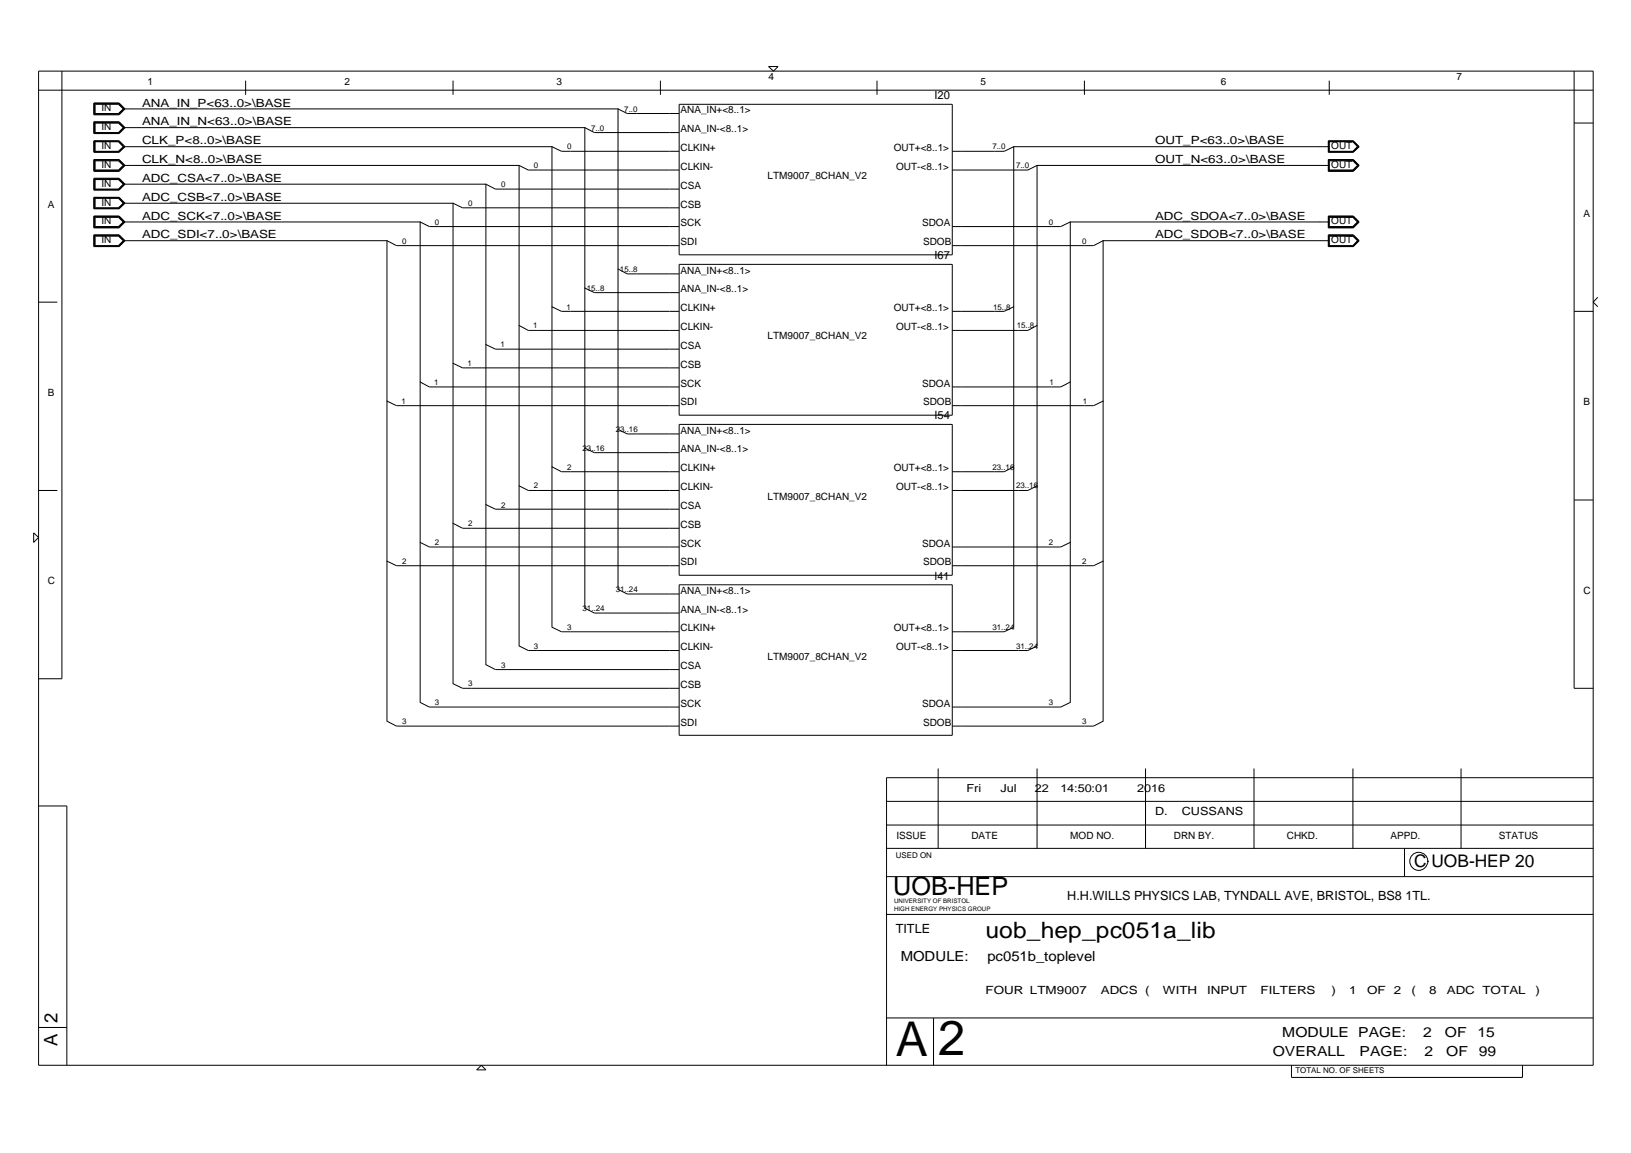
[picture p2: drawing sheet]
<svg xmlns="http://www.w3.org/2000/svg" width="420mm" height="297mm" viewBox="0 0 420 297" stroke-linecap="round" stroke-linejoin="round" font-family="sans-serif">
<g fill="none" stroke="#000" stroke-width=".26">
<path d="M9.9 18.3h400.5v256.1h-400.5zM16 18.3v156.6h-6.1M198 17.1h2.4l-1.1 1.2zM405.5 18.3v159h4.9M9.9 23.2h400.5M24.2 26.5h6.5l1.5 1.6-1.5 1.5h-6.5zM24.2 31.4h6.5l1.5 1.5-1.5 1.5h-6.5zM24.2 36.3h6.5l1.5 1.5-1.5 1.4h-6.5zM24.2 26.6h6.4l1.4 1.5-1.4 1.3h-6.4zM24.2 31.5h6.4l1.4 1.4-1.4 1.4h-6.4zM24.2 36.4h6.4l1.4 1.4-1.4 1.3h-6.4zM24.3 26.7h6.3l1.3 1.4-1.3 1.2h-6.3z"/>
<path d="M24.3 31.6h6.3l1.3 1.3-1.3 1.3h-6.3zM24.3 36.4h6.3l1.3 1.4-1.3 1.3h-6.3zM24.5 26.9h6l1.3 1.2-1.3 1.1h-6zM24.5 31.7h6l1.3 1.2-1.3 1.3h-6zM24.5 36.5h6l1.3 1.3-1.3 1.2h-6zM31.8 37.8h110.4M31.8 28.1h127.4M31.8 32.9h118.9M63.3 20.8v3.6M116.7 20.8v3.6M142.2 37.8l2.4 1.2h30.4M142.2 37.8v123.8l2.4 1.2h30.4"/>
<path d="M150.7 32.9l2.4 1.3h21.9M150.7 32.9v123.8l2.4 1.2h21.9M159.2 28.1l2.4 1.1h13.4M159.2 28.1v123.7l2.4 1.2h13.4M170.1 20.8v3.6M175 26.9h70.3v38.8h-70.3zM225.9 20.8v3.6M261.1 37.8l-2.4 1.2h-13.4M261.1 37.8h81.3M261.1 37.8v123.8l-2.4 1.2h-13.4M279.3 20.8v3.6M342.2 36.3h6.4l1.5 1.5-1.5 1.4h-6.4z"/>
<path d="M342.3 36.4h6.3l1.4 1.4-1.4 1.3h-6.3zM342.3 36.4h6.2l1.4 1.4-1.4 1.3h-6.2zM342.4 36.5h6.1l1.2 1.3-1.2 1.2h-6.1zM342.4 20.8v3.6M405.5 31.7h4.9M24.2 41.1h6.5l1.5 1.5-1.5 1.5h-6.5zM24.2 45.9h6.5l1.5 1.5-1.5 1.6h-6.5zM24.2 50.8h6.5l1.5 1.6-1.5 1.4h-6.5zM24.2 55.7h6.5l1.5 1.5-1.5 1.5h-6.5zM24.2 41.2h6.4l1.4 1.4-1.4 1.5h-6.4zM24.2 46.1h6.4l1.4 1.3-1.4 1.5h-6.4zM24.2 50.9h6.4l1.4 1.5-1.4 1.3h-6.4z"/>
<path d="M24.2 55.7h6.4l1.4 1.5-1.4 1.4h-6.4zM24.3 41.3h6.3l1.3 1.3-1.3 1.3h-6.3zM24.3 46.2h6.3l1.3 1.2-1.3 1.4h-6.3zM24.3 51h6.3l1.3 1.4-1.3 1.2h-6.3zM24.3 55.8h6.3l1.3 1.4-1.3 1.3h-6.3zM24.5 41.4h6l1.3 1.2-1.3 1.2h-6zM24.5 46.3h6l1.3 1.1-1.3 1.3h-6zM24.5 51.1h6l1.3 1.3-1.3 1.1h-6zM24.5 56h6l1.3 1.2-1.3 1.2h-6zM31.8 42.6h101.9M31.8 57.2h76.4M31.8 47.4h93.4"/>
<path d="M31.8 52.4h84.9M108.2 57.2l2.4 1.2h64.4M108.2 57.2v123.8l2.4 1.2h64.4M116.7 52.4l2.5 1.1h55.8M116.7 52.4v123.7l2.5 1.2h55.8M125.2 47.4l2.4 1.3h47.4M125.2 47.4v123.8l2.4 1.3h47.4M133.7 42.6l2.4 1.2h38.9M133.7 42.6v123.8l2.4 1.2h38.9M267.2 42.6l-2.4 1.2h-19.5M267.2 42.6h75.2M267.2 42.6v123.8l-2.4 1.2h-19.5"/>
<path d="M275.7 57.2l-2.4 1.2h-28M275.7 57.2h66.7M275.7 57.2v123.8l-2.4 1.2h-28M342.2 41.1h6.4l1.5 1.5-1.5 1.5h-6.4zM342.2 55.7h6.4l1.5 1.5-1.5 1.5h-6.4zM342.3 41.2h6.3l1.4 1.4-1.4 1.5h-6.3zM342.3 55.7h6.3l1.4 1.5-1.4 1.4h-6.3zM342.3 41.3h6.2l1.4 1.3-1.4 1.3h-6.2zM342.3 55.8h6.2l1.4 1.4-1.4 1.3h-6.2zM342.4 41.4h6.1l1.2 1.2-1.2 1.2h-6.1zM342.4 56h6.1l1.2 1.2-1.2 1.2h-6.1zM9.9 77.8h4.9"/>
<path d="M24.2 60.5h6.5l1.5 1.5-1.5 1.5h-6.5zM24.2 60.7h6.4l1.4 1.3-1.4 1.4h-6.4zM24.3 60.7h6.3l1.3 1.3-1.3 1.4h-6.3zM24.5 60.8h6l1.3 1.2-1.3 1.3h-6zM31.8 62h67.9M99.7 62l2.4 1.3h72.9M99.7 62v123.8l2.4 1.3h72.9M142.2 79l2.4 1.2h30.4M150.7 74.2l2.4 1.2h21.9M159.2 69.3l2.4 1.3h13.4M175 68.1h70.3v38.9h-70.3zM261.1 79l-2.4 1.2h-13.4"/>
<path d="M284.2 62l-2.5 1.3h-36.4M284.2 62h58.2M284.2 62v123.8l-2.5 1.3h-36.4M342.2 60.5h6.4l1.5 1.5-1.5 1.5h-6.4zM342.3 60.7h6.3l1.4 1.3-1.4 1.4h-6.3zM342.3 60.7h6.2l1.4 1.3-1.4 1.4h-6.2zM342.4 60.8h6.1l1.2 1.2-1.2 1.3h-6.1zM411.6 76.6l-1.2 1.2 1.2 1.2M108.2 98.4l2.4 1.3h64.4M116.7 93.6l2.5 1.2h55.8M125.2 88.8l2.4 1.1h47.4M133.7 83.9l2.4 1.2h38.9"/>
<path d="M267.2 83.9l-2.4 1.2h-19.5M275.7 98.4l-2.4 1.3h-28M405.5 80.2h4.9M99.7 103.3l2.4 1.2h72.9M150.7 115.4l2.4 1.2h21.9M159.2 110.6l2.4 1.2h13.4M175 109.3h70.3v38.9h-70.3zM284.2 103.3l-2.5 1.2h-36.4M8.7 137.3l1.2 1.2-1.2 1.2zM9.9 126.4h4.9M108.2 139.7l2.4 1.2h64.4M116.7 134.8l2.5 1.3h55.8"/>
<path d="M125.2 130l2.4 1.2h47.4M133.7 125.2l2.4 1.2h38.9M142.2 120.3l2.4 1.2h30.4M261.1 120.3l-2.4 1.2h-13.4M267.2 125.2l-2.4 1.2h-19.5M275.7 139.7l-2.4 1.2h-28M405.5 128.8h4.9M99.7 144.6l2.4 1.1h72.9M175 150.7h70.3v38.7h-70.3zM284.2 144.6l-2.5 1.1h-36.4M241.7 198v20.6M267.2 198v20.6"/>
<path d="M295.1 198v20.6M323 198v20.6M348.5 198v20.6M376.4 198v20.6M9.9 207.6h7.3v66.8M228.4 212.5h182M228.4 206.5h182M228.4 218.6h182M361.8 218.6v7.2M410.4 200.4h-182v74M228.4 235.6h182M228.4 225.8h182"/>
<path d="M367.8 221.9a2.33 2.33 0 0 1-3.3 2.1 2.33 2.33 0 0 1-.5-3.9 2.33 2.33 0 0 1 3.8 1.2l.1 .6M9.9 264.7h7.3M122.8 275.6l1.2-1.2 1.2 1.2zM228.4 262.2h182M240.5 262.2v12.2M332.7 274.4v3.2h59.5v-3.2"/>
</g>
<text font-size="12.6" x="241.7" y="271.9">2</text>
<text font-size="12.4" x="230.8" y="272">A</text>
<text font-size="6.5" x="230.1" y="230.7">UOB-HEP</text>
<text font-size="5.8" x="253.9" y="241.7">uob_hep_pc051a_lib</text>
<g font-size="4.8">
<text x="14.9" y="263.5" transform="rotate(-90 14.9 263.5)">2</text>
<text x="14.9" y="269.5" transform="rotate(-90 14.9 269.5)">A</text>
</g>
<text font-size="4.5" x="364.3" y="223.4">C UOB-HEP 20</text>
<g font-size="3.6">
<text x="232" y="247.7">MODULE:</text>
<text x="254.4" y="247.7">pc051b_toplevel</text>
<text x="330.3" y="267.2">MODULE PAGE:</text>
<text x="366.6" y="267.2">2</text>
<text x="372.2" y="267.2">OF</text>
<text x="380.6" y="267.2">15</text>
<text x="327.9" y="272">OVERALL</text>
<text x="350.2" y="272">PAGE:</text>
<text x="367" y="272">2</text>
<text x="372.6" y="272">OF</text>
<text x="380.9" y="272">99</text>
</g>
<g font-size="3.3">
<text x="274.9" y="231.9">H.H.WILLS PHYSICS LAB, TYNDALL AVE, BRISTOL, BS8 1TL.</text>
<text x="230.8" y="240.3">TITLE</text>
</g>
<g font-size="2.9">
<text x="36.6" y="27.5">ANA_IN_P&lt;63..0&gt;\BASE</text>
<text x="240.7" y="25.5">I20</text>
<text x="36.6" y="32.3">ANA_IN_N&lt;63..0&gt;\BASE</text>
<text x="36.6" y="37.2">CLK_P&lt;8..0&gt;\BASE</text>
<text x="297.6" y="37.2">OUT_P&lt;63..0&gt;\BASE</text>
<text x="36.6" y="42">CLK_N&lt;8..0&gt;\BASE</text>
<text x="36.6" y="46.9">ADC_CSA&lt;7..0&gt;\BASE</text>
<text x="297.6" y="42">OUT_N&lt;63..0&gt;\BASE</text>
<text x="36.6" y="51.8">ADC_CSB&lt;7..0&gt;\BASE</text>
<text x="36.6" y="56.6">ADC_SCK&lt;7..0&gt;\BASE</text>
<text x="297.6" y="56.6">ADC_SDOA&lt;7..0&gt;\BASE</text>
<text x="36.6" y="61.4">ADC_SDI&lt;7..0&gt;\BASE</text>
<text x="297.6" y="61.4">ADC_SDOB&lt;7..0&gt;\BASE</text>
<text x="240.7" y="66.8">I67</text>
<text x="240.7" y="108.1">I54</text>
<text x="240.7" y="149.3">I41</text>
<text x="297.6" y="210">D.</text>
<text x="304.4" y="210">CUSSANS</text>
<text x="253.9" y="256.2">FOUR LTM9007</text>
<text x="283.6" y="256.2">ADCS (</text>
<text x="299.6" y="256.2">WITH</text>
<text x="311" y="256.2">INPUT</text>
<text x="324.7" y="256.2">FILTERS</text>
<text x="343" y="256.2">)</text>
<text x="347.6" y="256.2">1</text>
<text x="352.2" y="256.2">OF</text>
<text x="359" y="256.2">2</text>
<text x="363.6" y="256.2">(</text>
<text x="368.2" y="256.2">8</text>
<text x="372.7" y="256.2">ADC TOTAL</text>
<text x="395.6" y="256.2">)</text>
</g>
<g font-size="2.8">
<text x="249" y="204.1">Fri</text>
<text x="257.8" y="204.1">Jul</text>
<text x="266.6" y="204.1">22</text>
<text x="273.2" y="204.1">14:50:01</text>
<text x="293" y="204.1">2016</text>
</g>
<g font-size="2.6">
<text x="38" y="21.9">1</text>
<text x="88.8" y="21.9">2</text>
<text x="143.4" y="21.9">3</text>
<text x="198" y="20.7">4</text>
<text x="252.6" y="21.9">5</text>
<text x="314.5" y="21.9">6</text>
<text x="375.2" y="20.7">7</text>
<text x="26.1" y="28.7">IN</text>
<text x="175.3" y="29.2">ANA_IN+&lt;8..1&gt;</text>
<text x="26.1" y="33.6">IN</text>
<text x="175.3" y="34.1">ANA_IN-&lt;8..1&gt;</text>
<text x="26.1" y="38.4">IN</text>
<text x="175.3" y="38.9">CLKIN+</text>
<text x="230.2" y="38.9">OUT+&lt;8..1&gt;</text>
<text x="342.9" y="38.4">OUT</text>
<text x="26.1" y="43.2">IN</text>
<text x="175.3" y="43.7">CLKIN-</text>
<text x="197.7" y="46.2">LTM9007_8CHAN_V2</text>
<text x="230.8" y="43.7">OUT-&lt;8..1&gt;</text>
<text x="342.9" y="43.2">OUT</text>
<text x="12.3" y="53.5">A</text>
<text x="26.1" y="53">IN</text>
<text x="26.1" y="48.1">IN</text>
<text x="175.3" y="48.6">CSA</text>
<text x="175.3" y="53.5">CSB</text>
<text x="26.1" y="57.8">IN</text>
<text x="175.3" y="58.3">SCK</text>
<text x="237.5" y="58.3">SDOA</text>
<text x="342.9" y="57.8">OUT</text>
<text x="408" y="55.9">A</text>
<text x="26.1" y="62.7">IN</text>
<text x="175.3" y="63.2">SDI</text>
<text x="237.8" y="63.2">SDOB</text>
<text x="342.9" y="62.7">OUT</text>
<text x="175.3" y="70.5">ANA_IN+&lt;8..1&gt;</text>
<text x="175.3" y="75.3">ANA_IN-&lt;8..1&gt;</text>
<text x="175.3" y="80.1">CLKIN+</text>
<text x="230.2" y="80.1">OUT+&lt;8..1&gt;</text>
<text x="175.3" y="85">CLKIN-</text>
<text x="175.3" y="89.9">CSA</text>
<text x="197.7" y="87.4">LTM9007_8CHAN_V2</text>
<text x="230.8" y="85">OUT-&lt;8..1&gt;</text>
<text x="175.3" y="94.7">CSB</text>
<text x="12.3" y="102">B</text>
<text x="175.3" y="99.6">SCK</text>
<text x="237.5" y="99.6">SDOA</text>
<text x="175.3" y="104.4">SDI</text>
<text x="237.8" y="104.4">SDOB</text>
<text x="408" y="104.4">B</text>
<text x="175.3" y="111.7">ANA_IN+&lt;8..1&gt;</text>
<text x="175.3" y="116.5">ANA_IN-&lt;8..1&gt;</text>
<text x="175.3" y="121.4">CLKIN+</text>
<text x="230.2" y="121.4">OUT+&lt;8..1&gt;</text>
<text x="175.3" y="126.3">CLKIN-</text>
<text x="175.3" y="131.1">CSA</text>
<text x="197.7" y="128.7">LTM9007_8CHAN_V2</text>
<text x="230.8" y="126.3">OUT-&lt;8..1&gt;</text>
<text x="175.3" y="136">CSB</text>
<text x="175.3" y="140.8">SCK</text>
<text x="237.5" y="140.8">SDOA</text>
<text x="175.3" y="145.7">SDI</text>
<text x="237.8" y="145.7">SDOB</text>
<text x="12.3" y="150.6">C</text>
<text x="175.3" y="152.9">ANA_IN+&lt;8..1&gt;</text>
<text x="408" y="152.9">C</text>
<text x="175.3" y="157.9">ANA_IN-&lt;8..1&gt;</text>
<text x="175.3" y="162.7">CLKIN+</text>
<text x="175.3" y="167.5">CLKIN-</text>
<text x="230.2" y="162.7">OUT+&lt;8..1&gt;</text>
<text x="230.8" y="167.5">OUT-&lt;8..1&gt;</text>
<text x="175.3" y="172.4">CSA</text>
<text x="197.7" y="170">LTM9007_8CHAN_V2</text>
<text x="175.3" y="177.2">CSB</text>
<text x="175.3" y="182.1">SCK</text>
<text x="237.5" y="182.1">SDOA</text>
<text x="175.3" y="187">SDI</text>
<text x="237.8" y="187">SDOB</text>
<text x="230.9" y="216.1">ISSUE</text>
<text x="250.2" y="216.1">DATE</text>
<text x="275.7" y="216.1">MOD NO.</text>
<text x="302.4" y="216.1">DRN BY.</text>
<text x="331.5" y="216.1">CHKD.</text>
<text x="358.2" y="216.1">APPD.</text>
<text x="386.1" y="216.1">STATUS</text>
</g>
<g font-size="2">
<text x="160.8" y="28.8">7..0</text>
<text x="152.3" y="33.6">7..0</text>
<text x="146.1" y="38.5">0</text>
<text x="255.6" y="38.5">7..0</text>
<text x="137.5" y="43.4">0</text>
<text x="261.7" y="43.4">7..0</text>
<text x="120.6" y="53">0</text>
<text x="129.1" y="48.2">0</text>
<text x="112" y="57.9">0</text>
<text x="270.2" y="57.9">0</text>
<text x="103.6" y="62.8">0</text>
<text x="278.8" y="62.8">0</text>
<text x="159.7" y="70.1">15..8</text>
<text x="151.2" y="74.9">15..8</text>
<text x="145.9" y="79.8">1</text>
<text x="255.8" y="79.8">15..8</text>
<text x="128.9" y="89.4">1</text>
<text x="137.4" y="84.6">1</text>
<text x="261.9" y="84.6">15..8</text>
<text x="120.4" y="94.4">1</text>
<text x="111.9" y="99.2">1</text>
<text x="270.4" y="99.2">1</text>
<text x="103.4" y="104">1</text>
<text x="278.9" y="104">1</text>
<text x="158.6" y="111.3">23..16</text>
<text x="150.1" y="116.2">23..16</text>
<text x="137.5" y="125.8">2</text>
<text x="146.1" y="121">2</text>
<text x="255.6" y="121">23..16</text>
<text x="261.7" y="125.8">23..16</text>
<text x="129.1" y="130.8">2</text>
<text x="120.6" y="135.6">2</text>
<text x="112" y="140.4">2</text>
<text x="270.2" y="140.4">2</text>
<text x="103.6" y="145.3">2</text>
<text x="278.8" y="145.3">2</text>
<text x="158.6" y="152.6">31..24</text>
<text x="150.1" y="157.4">31..24</text>
<text x="137.5" y="167.2">3</text>
<text x="146.1" y="162.3">3</text>
<text x="255.6" y="162.3">31..24</text>
<text x="261.7" y="167.2">31..24</text>
<text x="129.1" y="172">3</text>
<text x="120.6" y="176.8">3</text>
<text x="112" y="181.7">3</text>
<text x="270.2" y="181.7">3</text>
<text x="103.6" y="186.6">3</text>
<text x="278.8" y="186.6">3</text>
<text x="230.7" y="220.9">USED ON</text>
<text x="333.7" y="276.5">TOTAL NO. OF SHEETS</text>
</g>
<g font-size="1.6">
<text x="230.3" y="232.7">UNIVERSITY OF BRISTOL</text>
<text x="230.3" y="234.8">HIGH ENERGY PHYSICS GROUP</text>
</g>
</svg>
